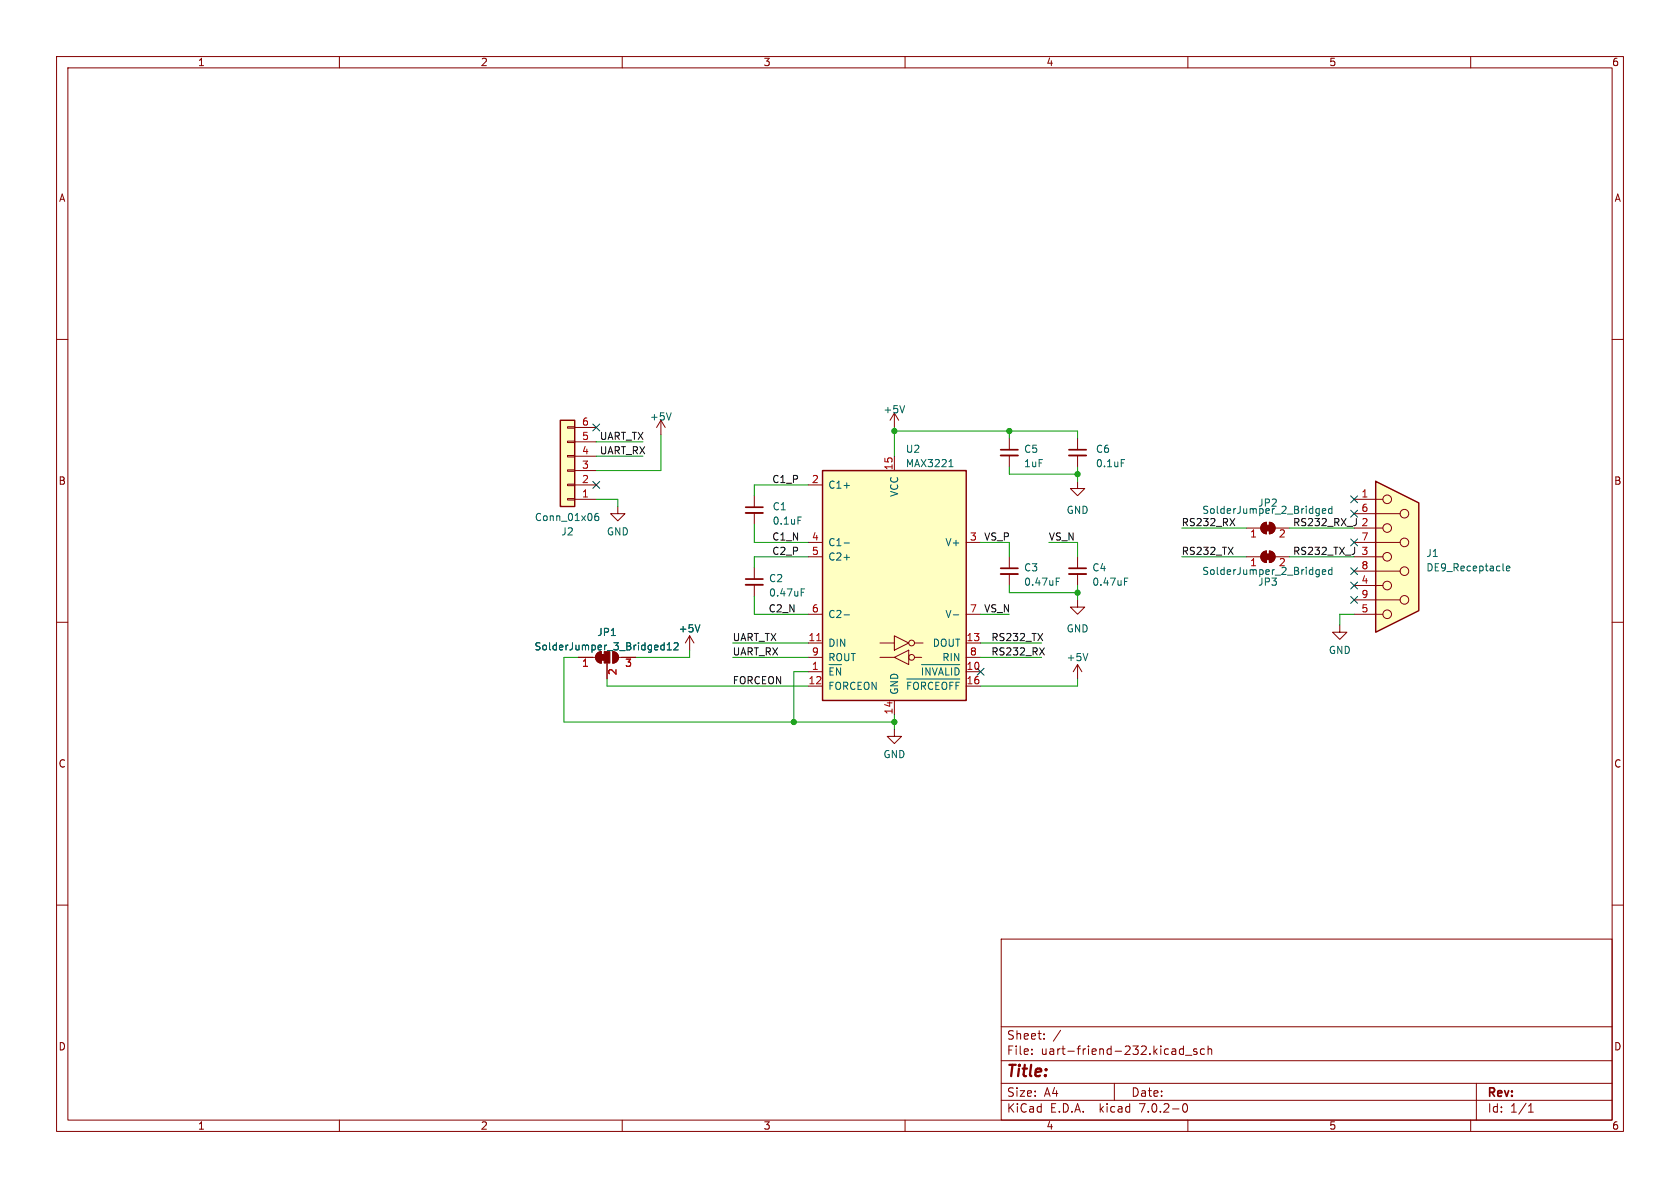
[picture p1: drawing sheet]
<svg xmlns="http://www.w3.org/2000/svg" width="297mm" height="210mm" viewBox="0 0 297 210" stroke-linecap="round" stroke-linejoin="round" font-family="sans-serif">
<g fill="none" stroke="#840000" stroke-width=".18">
<path d="M10 10h277v190h-277zM12 12h273v186h-273zM60 10v2M110 10v2M160 10v2M210 10v2M260 10v2M10 60h2M285 60h2M100.3 75.4h1.3v.3h-1.3zM100.3 78h1.3v.2h-1.3zM101.6 78.1h3.8"/>
<path d="M101.6 75.6h3.8M116.8 74.3l-.7 1.3M116.8 74.3v2.5M116.8 74.3l.8 1.3M158.1 73l-.7 1.3M158.1 73v2.6M158.1 73l.8 1.3M100.3 80.5h1.3v.3h-1.3zM100.3 83.1h1.3v.2h-1.3zM100.3 85.6h1.3v.3h-1.3zM100.3 88.1h1.3v.3h-1.3zM101.6 88.3h3.8"/>
<path d="M101.6 85.7h3.8M101.6 83.2h3.8M101.6 80.6h3.8M109.2 89.5v1.3h1.3l-1.3 1.3-1.3-1.3h1.3M133.3 87.6v2.1M133.3 90.7v2M142.9 85.7h2.5M142.9 98.4h2.5M142.9 95.9h2.5M158.1 80.6v2.6M170.8 95.9h2.6M190.5 98.4v2.1"/>
<path d="M220.3 93.3h2.6M220.3 98.4h2.6M223.2 92.6l.7-.3v2.1a1.02 1.02 0 0 1-.9-.7 1.02 1.02 0 0 1 .2-1.1zM223.2 97.7l.7-.3v2a1.02 1.02 0 0 1-.9-.6 1.02 1.02 0 0 1 .2-1.1zM224.4 92.3a1.02 1.02 0 0 1 1 1 1.02 1.02 0 0 1-1 1.1zM224.4 97.4a1.02 1.02 0 0 1 1 1 1.02 1.02 0 0 1-1 1zM225.4 93.3h2.6M225.4 98.4h2.6M10 110h2M102.2 116.2h3.1M105.6 115.5l.7-.3v2a1.02 1.02 0 0 1-.9-.6 1.02 1.02 0 0 1 .2-1.1zM107.3 117.2v2.8"/>
<path d="M108.3 115.2a1.02 1.02 0 0 1 1 1 1.02 1.02 0 0 1-1 1zM109.3 116.2h3.1M121.9 112.4l-.7 1.3M121.9 112.4v2.5M121.9 112.4l.8 1.3M142.9 116.2h2.5M142.9 118.7h2.5M142.9 113.7h2.5M142.9 108.6h2.5M155.6 116.2h2.5M155.6 113.7h2.5M158.1 116.2l2.6-1.3v2.6z"/>
<path d="M158.1 112.4l2.6 1.3-2.6 1.2zM161.7 116.2h1.2M161.7 113.7h1.5M170.8 116.2h2.6M170.8 118.7h2.6M170.8 113.7h2.6M170.8 108.6h2.6M190.5 106v1.3h1.3l-1.3 1.3-1.3-1.3h1.3M190.5 117.5l-.8 1.2M190.5 101.5v2M190.5 117.5v2.5M190.5 117.5l.8 1.2"/>
<path d="M236.9 110.5v1.3h1.2l-1.2 1.2-1.3-1.2h1.3M285 110h2M142.9 121.3h2.5M158.1 128.9v1.3h1.3l-1.3 1.2-1.3-1.2h1.3M158.1 123.8v2.6M170.8 121.3h2.6M10 160h2M285 160h2M177 166h108v32h-108zM60 198v2M110 198v2M160 198v2"/>
<path d="M177 194.5h108M177 191.5h108M177 187.5h108M177 181.5h108M182.4 186.3v.1M182.4 185.5v.1M184.6 183.6v.1M184.6 182.8v.1M197 191.5v3M209.2 184.9v1.5M209.2 185.5l-.4-.1-.3 .3v.4l.1 .2h.6M209.2 195.2l.2-.1a.81 .81 0 0 1 .6 .6 .81 .81 0 0 1-.3 .8l-.1 .1a.81 .81 0 0 1-.4-1.4z"/>
<path d="M209.6 186.5h1.1M210 198v2M211.6 185.5l-.4-.1-.2 .2 .1 .2 .5 .2v.3h-.6M212.9 185.5l-.4-.1-.3 .3v.4l.2 .2h.5M213.6 185.5l.2-.1 .3 .1 .1 .9M213.6 184.9v1.5M260 198v2M261 191.5v6.5M270.2 196.6h.9M270.2 195.5l.4-.4v1.5"/>
<circle cx="161.2" cy="113.7" r=".51"/>
<circle cx="161.2" cy="116.2" r=".51"/>
</g>
<g fill="#ffffc2" stroke="#ffffc2" stroke-width=".18">
<path d="M99.1 74.3h2.5v15.2h-2.5z"/>
<path d="M145.4 83.2h25.4v40.6h-25.4z"/>
</g>
<path d="M99.1 74.3h2.5v15.2h-2.5zM145.4 83.2h25.4v40.6h-25.4z" fill="none" stroke="#840000" stroke-width=".25"/>
<g fill="none" stroke="#006464" stroke-width=".18">
<path d="M118.7 73l-.5 1.2M159.9 71.7l-.4 1.3M105.7 90.8h-.3a.86 .86 0 0 0 0 1.2l.4-.1 .1-.4-.3-.3h-.2l-.3 .3M141.1 91.4h.6M149.2 96h1M167.8 82.5h.7M168 81.4l.1-.2v1.3M232.9 89.9l.3 .1M233.2 90.7l-.3 .1M233.2 89.9v1l-.2 .3M233.8 90.3l.6-.1-.1-.2-.3-.1-.2 .2v.6h.5M235.5 90l-.4-.1-.2 .3 .1 .5h.5"/>
<path d="M235.5 89.5v1.3M116.9 114.8h.5M116.9 114.1h.5M117.4 113.6v1.3M118 114.9h.7M118 114l.3-.4v1.3M119.2 113.7l.5-.1 .2 .4-.8 .9h.8M123.7 110.4l-.4 1.3M147.3 118.1h-.6v1.2M148.6 118.1v1.2l-.7-1.2v1.2M149.2 108.7h1M162.9 117.5h6.8"/>
<path d="M163.1 118.1v1.2M164.4 118.1v1.2l-.7-1.2v1.2M164.8 118.1l.5 1.2 .4-1.2M165.9 119.3l.5-1.2 .4 1.2M167.2 118.1v1.2M168.2 118.1v1.2M168.5 108.7h1M169.5 118.4l-.2-.3h-.5v1.2M192.3 115.5l-.4 1.3M198.8 102.8h.4M198.8 102.2h.6M232.9 100.7l.3 .1"/>
<path d="M233.2 100.7v1l-.2 .3M233.2 101.5l-.3 .1M233.8 101.1l.6-.1-.1-.2-.3-.1-.2 .2v.6h.5M235.5 100.3v1.3M235.5 100.8l-.4-.1-.2 .2 .1 .6h.5M160.3 120h9.4M161.1 120.6h-.6v1.3M162.2 120.7l-.1-.1a.43 .43 0 0 0-.6 .4M162.9 120.6v1.3M165.4 120.6v1.3M167.9 120.6v1.3M169 120.6v1.3"/>
</g>
<g fill="#840000" stroke="#840000" stroke-width=".18">
<path d="M106.3 115.7h.5v1h-.5z"/>
<path d="M105.6 115.5l.7-.3v2a1.02 1.02 0 0 1-.9-.6 1.02 1.02 0 0 1 .2-1.1z"/>
<path d="M106.8 115.2h1v2h-1z"/>
<path d="M108.3 115.2a1.02 1.02 0 0 1 1 1 1.02 1.02 0 0 1-1 1z"/>
<path d="M223.6 92.8h1.1v1.1h-1.1z"/>
<path d="M223.2 92.6l.7-.3v2.1a1.02 1.02 0 0 1-.9-.7 1.02 1.02 0 0 1 .2-1.1z"/>
<path d="M224.4 92.3a1.02 1.02 0 0 1 1 1 1.02 1.02 0 0 1-1 1.1z"/>
<path d="M223.6 97.9h1.1v1h-1.1z"/>
<path d="M223.2 97.7l.7-.3v2a1.02 1.02 0 0 1-.9-.6 1.02 1.02 0 0 1 .2-1.1z"/>
<path d="M224.4 97.4a1.02 1.02 0 0 1 1 1 1.02 1.02 0 0 1-1 1z"/>
</g>
<path d="M131.8 90.7h3.1M189 101.5h3" fill="none" stroke="#840000" stroke-width=".33"/>
<path d="M131.8 89.7h3.1M189 100.5h3" fill="none" stroke="#840000" stroke-width=".3"/>
<path d="M144.4 113.3h.7" fill="none" stroke="#a90000" stroke-width=".18"/>
<path d="M243.2 85.1l7.6 3.8v19.1l-7.6 3.8z" fill="#ffffc2"/>
<g fill="none" stroke="#840000" stroke-width=".18">
<path d="M178.4 77.5v2M190.5 77.5v2M178.4 80.5v2.1M178.4 98.4v2.1M190.5 85.1v1.3h1.3l-1.3 1.2-1.3-1.2h1.3M190.5 80.5v2.1M239.4 98.4h5.1M239.4 95.9h8.1M239.4 93.3h5.1M239.4 90.8h8.1M239.4 88.3h5.1M102.2 116.2h2.6"/>
<path d="M107.3 117.5v2.5M109.9 116.2h2.5M133.3 100.3v2.1M133.3 103.4v2M178.4 101.5v2M239.4 108.6h5.1M239.4 106h8.1M239.4 103.5h5.1M239.4 101h8.1"/>
<circle cx="245.2" cy="88.3" r=".76"/>
<circle cx="245.2" cy="93.3" r=".76"/>
<circle cx="245.2" cy="98.4" r=".76"/>
<circle cx="248.3" cy="90.8" r=".76"/>
<circle cx="248.3" cy="95.9" r=".76"/>
<circle cx="245.2" cy="108.6" r=".76"/>
<circle cx="245.2" cy="103.5" r=".76"/>
<circle cx="248.3" cy="101" r=".76"/>
<circle cx="248.3" cy="106" r=".76"/>
</g>
<path d="M243.2 85.1l7.6 3.8v19.1l-7.6 3.8z" fill="none" stroke="#840000" stroke-width=".25"/>
<g fill="none" stroke="#006464" stroke-width=".18">
<path d="M198.2 81.2h.6M116.9 114.8h.5M116.9 114.1h.5M117.4 113.6v1.3M118 114.9h.7M118 114l.3-.4v1.3M119.2 113.7l.5-.1 .2 .4-.8 .9h.8M123.7 110.4l-.4 1.3M141.6 104.7h.5M141.6 104.1h.7M186.7 102.8h.5M186.7 102.2h.6"/>
<path d="M266.3 100.5l.6-.1v-.3h-.4l-.2 .2 .1 .6h.5"/>
</g>
<path d="M176.9 80.5h3.1M189 80.5h3M131.8 103.4h3.1M176.9 101.5h3.1" fill="none" stroke="#840000" stroke-width=".33"/>
<path d="M176.9 79.5h3.1M189 79.5h3M131.8 102.4h3.1M176.9 100.5h3.1" fill="none" stroke="#840000" stroke-width=".3"/>
<g fill="none" stroke="#009600" stroke-width=".18">
<path d="M105.4 78.1h8.3M116.8 76.8v6.4h-11.4M158.1 76.2h32.4v1.3M158.1 75.6v5M178.4 76.2v1.3M105.4 88.3h3.8v1.2M105.4 80.6h8.3M133.3 92.7v3.2h9.6M142.9 98.4h-9.6v1.9M142.9 85.7h-9.6v1.9M173.4 95.9h5v2.5M178.4 82.6v1.2h12.1"/>
<path d="M185.4 95.9h5.1v2.5M190.5 82.6v2.5M208.9 98.4h11.4M208.9 93.3h11.4M228 98.4h11.4M228 93.3h11.4M102.2 116.2h-2.5v11.4h58.4M121.9 114.9v1.3h-9.5M129.5 116.2h13.4M129.5 113.7h13.4M133.3 105.4v3.2h9.6M142.9 118.7h-2.6v8.9"/>
<path d="M173.4 116.2h10.7M173.4 113.7h10.7M173.4 108.6h5M178.4 103.5v1.3h12.1M190.5 103.5v2.5M239.4 108.6h-2.5v1.9M107.3 120v1.3h35.6M158.1 126.4v2.5M190.5 120v1.3h-17.1"/>
</g>
<g fill="none" stroke="#000084" stroke-width=".18">
<path d="M104.8 75l1.2 1.2M106 75l-1.2 1.2M104.8 85.1l1.2 1.2M106 85.1l-1.2 1.2M238.8 87.7l1.2 1.2M238.8 95.3l1.2 1.2M238.8 90.2l1.2 1.2M240 87.7l-1.2 1.2M240 95.3l-1.2 1.2M240 90.2l-1.2 1.2M172.7 118.1l1.3 1.3M174 118.1l-1.3 1.3"/>
<path d="M238.8 105.4l1.2 1.3M238.8 102.9l1.2 1.2M238.8 100.4l1.2 1.2M240 105.4l-1.2 1.3M240 102.9l-1.2 1.2M240 100.4l-1.2 1.2"/>
</g>
<g fill="#009600" stroke="#009600" stroke-width=".18">
<circle cx="178.4" cy="76.2" r=".46"/>
<circle cx="158.1" cy="76.2" r=".46"/>
<circle cx="190.5" cy="83.8" r=".46"/>
<circle cx="190.5" cy="104.8" r=".46"/>
<circle cx="158.1" cy="127.6" r=".46"/>
<circle cx="140.3" cy="127.6" r=".46"/>
</g>
<text font-size="2.8" fill="#840000" x="178" y="190.8">Title:</text>
<g font-size="2.1" fill="#840000">
<text x="178" y="183.9">Sheet:</text>
<text x="186.2" y="183.9">/</text>
<text x="178" y="186.6">File:</text>
<text x="184" y="186.6">uart-friend-232.kicad_sch</text>
<text x="178" y="196.8">KiCad</text>
<text x="178" y="194">Size:</text>
<text x="184.6" y="194">A4</text>
<text x="185.7" y="196.8">E.D.A.</text>
<text x="194.4" y="196.8">kicad</text>
<text x="200" y="194">Date:</text>
<text x="201.5" y="196.8">7.0.2-0</text>
<text x="263" y="194.2">Rev:</text>
<text x="263" y="196.8">Id:</text>
<text x="267" y="196.8">1/1</text>
</g>
<g font-size="1.8" fill="#840000">
<text x="35" y="11.8">1</text>
<text x="85" y="11.8">2</text>
<text x="135" y="11.8">3</text>
<text x="185" y="11.8">4</text>
<text x="235" y="11.8">5</text>
<text x="285" y="11.8">6</text>
<text x="10.4" y="35.8">A</text>
<text x="285.4" y="35.8">A</text>
<text x="10.3" y="85.8">B</text>
<text x="285.3" y="85.8">B</text>
<text x="10.3" y="135.8">C</text>
<text x="285.3" y="135.8">C</text>
<text x="10.3" y="185.8">D</text>
<text x="285.3" y="185.8">D</text>
<text x="35" y="199.8">1</text>
<text x="85" y="199.8">2</text>
<text x="135" y="199.8">3</text>
<text x="185" y="199.8">4</text>
<text x="235" y="199.8">5</text>
<text x="285" y="199.8">6</text>
</g>
<g font-size="1.8" fill="#a90000">
<text x="102.8" y="77.9">5</text>
<text x="102.8" y="75.3">6</text>
<text x="102.8" y="82.9">3</text>
<text x="102.8" y="80.4">4</text>
<text x="157.9" y="83.2" transform="rotate(-90 157.9 83.2)">15</text>
<text x="102.8" y="88">1</text>
<text x="102.8" y="85.5">2</text>
<text x="143.5" y="85.5">2</text>
<text x="240.6" y="88">1</text>
<text x="143.5" y="95.6">4</text>
<text x="171.4" y="95.6">3</text>
<text x="220.9" y="95.3">1</text>
<text x="226" y="95.3">2</text>
<text x="240.6" y="93.1">2</text>
<text x="240.6" y="90.6">6</text>
<text x="240.6" y="95.6">7</text>
<text x="143.5" y="98.2">5</text>
<text x="240.6" y="98.2">3</text>
<text x="240.6" y="100.7">8</text>
<text x="240.6" y="103.3">4</text>
<text x="240.6" y="105.8">9</text>
<text x="142.9" y="113.4">11</text>
<text x="143.5" y="108.3">6</text>
<text x="170.8" y="113.4">13</text>
<text x="171.4" y="108.3">7</text>
<text x="240.6" y="108.3">5</text>
<text x="102.8" y="118.1">1</text>
<text x="109.2" y="119.4" transform="rotate(-90 109.2 119.4)">2</text>
<text x="110.5" y="118.1">3</text>
<text x="143.5" y="118.5">1</text>
<text x="143.5" y="116">9</text>
<text x="170.8" y="118.5">10</text>
<text x="171.4" y="116">8</text>
<text x="142.9" y="121">12</text>
<text x="170.8" y="121">16</text>
<text x="157.9" y="126.4" transform="rotate(-90 157.9 126.4)">14</text>
</g>
<g font-size="1.8" fill="#0f0f0f">
<text x="106" y="77.8">UART_TX</text>
<text x="106" y="80.4">UART_RX</text>
<text x="136.5" y="85.5">C1_P</text>
<text x="136.5" y="95.6">C1_N</text>
<text x="174" y="95.6">VS_P</text>
<text x="185.4" y="95.6">VS_N</text>
<text x="208.9" y="93.1">RS232_RX</text>
<text x="228.6" y="93.1">RS232_RX_J</text>
<text x="136.5" y="98.2">C2_P</text>
<text x="208.9" y="98.2">RS232_TX</text>
<text x="228.6" y="98.2">RS232_TX_J</text>
<text x="129.5" y="113.4">UART_TX</text>
<text x="135.9" y="108.3">C2_N</text>
<text x="174" y="108.3">VS_N</text>
<text x="175.3" y="113.4">RS232_TX</text>
<text x="129.5" y="115.9">UART_RX</text>
<text x="175.3" y="115.9">RS232_RX</text>
<text x="129.5" y="121">FORCEON</text>
</g>
<g font-size="1.8" fill="#006464">
<text x="114.8" y="74.5">+5V</text>
<text x="156.1" y="73.2">+5V</text>
<text x="160.1" y="82.7">MAX3221</text>
<text x="160.1" y="80.2">U2</text>
<text x="181" y="80.2">C5</text>
<text x="181" y="82.7">1uF</text>
<text x="193.7" y="80.2">C6</text>
<text x="193.7" y="82.7">0.1uF</text>
<text x="146.4" y="86.6">C1+</text>
<text x="158.9" y="88" transform="rotate(-90 158.9 88)">VCC</text>
<text x="222.4" y="89.7">JP2</text>
<text x="94.5" y="92.3">Conn_01x06</text>
<text x="99.2" y="94.8">J2</text>
<text x="107.2" y="94.8">GND</text>
<text x="136.5" y="90.4">C1</text>
<text x="136.5" y="92.9">0.1uF</text>
<text x="188.5" y="91">GND</text>
<text x="212.5" y="91">SolderJumper_2_Bridged</text>
<text x="146.4" y="96.7">C1-</text>
<text x="146.4" y="99.3">C2+</text>
<text x="167" y="96.7">V+</text>
<text x="181" y="101.2">C3</text>
<text x="193" y="101.2">C4</text>
<text x="212.5" y="101.8">SolderJumper_2_Bridged</text>
<text x="220.9" y="100.3">1</text>
<text x="226" y="100.3">2</text>
<text x="252.1" y="98.6">J1</text>
<text x="252.1" y="101.2">DE9_Receptacle</text>
<text x="135.9" y="103.1">C2</text>
<text x="135.9" y="105.6">0.47uF</text>
<text x="181" y="103.7">0.47uF</text>
<text x="193" y="103.7">0.47uF</text>
<text x="222.4" y="103.7">JP3</text>
<text x="105.5" y="112.6">JP1</text>
<text x="119.9" y="112">+5V</text>
<text x="146.4" y="109.4">C2-</text>
<text x="167" y="109.4">V-</text>
<text x="188.5" y="112">GND</text>
<text x="94.4" y="115.1">SolderJumper_3_Bridged12</text>
<text x="146.4" y="114.5">DIN</text>
<text x="146.4" y="117">ROUT</text>
<text x="164.8" y="114.5">DOUT</text>
<text x="166.5" y="117">RIN</text>
<text x="188.5" y="117">+5V</text>
<text x="234.9" y="115.8">GND</text>
<text x="146.4" y="120.2">~{EN}</text>
<text x="146.4" y="122.1">FORCEON</text>
<text x="158.9" y="122.8" transform="rotate(-90 158.9 122.8)">GND</text>
<text x="160.1" y="122.7">~{FORCEOFF}</text>
<text x="162.7" y="120.2">~{INVALID}</text>
<text x="156.1" y="134.2">GND</text>
</g>
</svg>
